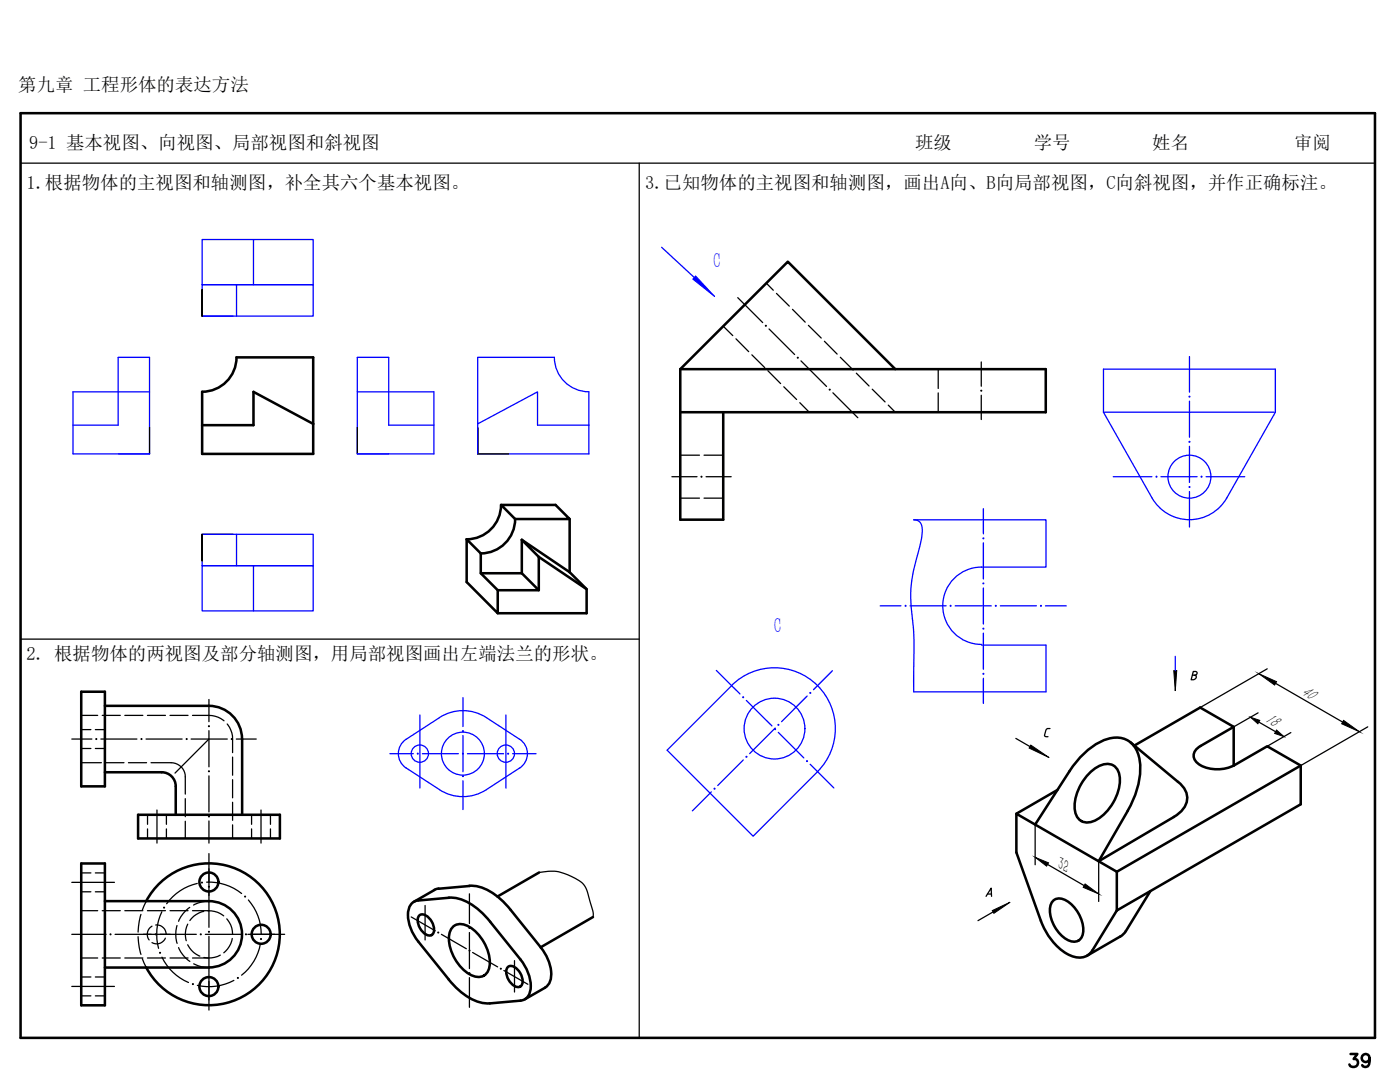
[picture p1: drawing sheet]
<svg xmlns="http://www.w3.org/2000/svg" width="279mm" height="216mm" viewBox="0 0 279 216" stroke-linecap="round" stroke-linejoin="round" font-family="sans-serif">
<path d="M252.9 133.5l-13.4 7.7M254.6 136.4l13.3 7.7M251.1 142.2l-4.9 2.8M251.2 144.1l3.4 1.9M257.6 146.2l-4.7 2.7M273 145l-13.4 7.8M206.6 164.5v8.1M209.1 172.5l7.2 4.2M219.3 171.9v8" fill="none" stroke="#000" stroke-width=".25"/>
<g fill="none" stroke="#000" stroke-width=".25">
<path d="M4.1 32.6h270.3M127.6 32.6v174.5M40.3 63.1v-5.3v5.3M40.3 63.1h6.2M29.8 85.3v5.3h-6.1M71.3 85.3v5.3h6.2M95.3 90.6v-5.3v5.3h6.2M40.3 106.6v5.3v-5.3M40.3 106.6h6.2M4.1 127.5h123.5M41.7 147.5l-6.8 6.8M202.7 147.3l2.8 1.7"/>
<path d="M107.6 174.1a9 9 0 0 1 7.2 1.2 4.8 4.8 0 0 1 2.8 4l.1 .4a6.7 6.7 0 0 1 .6 3.3M84.8 180.7v6.9M102.7 191.7v6.3M198.2 182l-3 1.7"/>
</g>
<!-- layer: 0 -->
<g fill="none" stroke="#000" stroke-width=".51">
<path d="M4.1 22.6h270.3v184.5h-270.3zM40.3 78.2a6.9 6.9 0 0 0 6.9-6.9h15.3v19.3h-22.2v-12.4M135.8 73.7l21.4-21.5 21.5 21.5M135.8 73.7v30h8.5v-21.4M135.8 73.7h72.9v8.6h-72.9M62.5 84.6l-11.9-6.4v6.6h-10.3M95.9 110.4v4l3.4 3.4M95.9 110.4l-2.8-2.8v8.5l6.2 6.3v-4.6h8.2l-3.4-3.4M95.9 114.4h8.2M100 100.7a6.9 6.9 0 0 1-6.9 6.9M100 100.8h10.9l2.8 2.8h-10.9zM102.8 103.6a6.9 6.9 0 0 1-6.9 6.8"/>
<path d="M104.1 107.7l9.6 6.5M104.1 107.7v6.7M104.1 107.7l3.4 3.4M107.5 111.1l9.6 6.5M107.5 111.1v6.7M113.7 114.2l3.4 3.4v4.8h-17.8M113.7 103.6v10.6M16.2 138h4.7v18.9h-4.7zM20.9 140.8h20.8a6.6 6.6 0 0 1 6.6 6.7M20.9 154.1h11.4a2.8 2.8 0 0 1 2.8 2.8v5.7M48.3 147.5v15.1M211 157.6l-8.2 4.8"/>
<path d="M217.1 154.6a5.2 5.2 0 0 1 4.5-2.1 3.1 3.1 0 0 1 1.9 3.6 9.5 9.5 0 0 1-5.7 7.9 2.55 2.55 0 0 1-3.3-2.7 9.6 9.6 0 0 1 2.6-6.7zM225.6 148.1l9.5 7.9a3.7 3.7 0 0 1 0 6.4l-.8 .6M226.3 148.8l13.2-7.6 6.7 3.8-6.6 3.8M239.6 148.9a2.03 2.03 0 0 0-1.4 1.9 2.03 2.03 0 0 0 1.4 1.9 7.4 7.4 0 0 0 6.7 0l6.6-3.8 6.7 3.9v7.7l-36.7 21.2M246.2 145v7.8M259.6 152.8l-36.7 21.1M16.2 172.3h4.7v28.3h-4.7zM20.9 179.8h20.8a6.6 6.6 0 0 1 6.6 6.6 6.6 6.6 0 0 1-6.6 6.6M27.6 162.6h28.3v4.7h-28.3zM29.2 179.8a14.1 14.1 0 0 1 21.4-4.3 14.1 14.1 0 0 1 0 21.9 14.1 14.1 0 0 1-21.4-4.4M86.7 177.6l-4.1 2.3M89.5 179.1a9.1 9.1 0 0 1 6.7 3.1l1.6 1.7"/>
<path d="M89.6 179.1l-6.1 .6a2.46 2.46 0 0 0-2.1 2.9 9 9 0 0 0 2.1 5.3l6 7.5a11.8 11.8 0 0 0 7.5 4.8h.8M93.6 176.8a9.1 9.1 0 0 1 6.7 3l1.6 1.7M93.7 176.8l-6.2 .5-.8 .3M107.6 174.1l-8.3 4.8M210.1 179.8a2.42 2.42 0 0 1 3.4 .4 7.1 7.1 0 0 1 2.6 6 1.95 1.95 0 0 1-1.2 1.7 1.95 1.95 0 0 1-2-.5 7.2 7.2 0 0 1-3.3-6.4zM222.9 173.9l-20.1-11.5v7.7l4.9 13.6M222.9 173.9v7.8M229.6 177.8l-5.4 8.6-7.2 4.3M234.3 163l-15 8.9 5.8-10.1a15.6 15.6 0 0 0 2.2-10.9 4.6 4.6 0 0 0-6.3-3.4 14.9 14.9 0 0 0-7.6 6.4l-6.8 10.6M20.9 193.1h20.8M83.6 182.8a1.44 1.44 0 0 1 2.2 .6 2.78 2.78 0 0 1 .6 2.9 1.44 1.44 0 0 1-2.2-.6 2.78 2.78 0 0 1-.6-2.9zM90.3 185a2.77 2.77 0 0 1 3.7 .2 8.6 8.6 0 0 1 3.6 8 2.3 2.3 0 0 1-3.6 1.4 8.6 8.6 0 0 1-4.3-8.4z"/>
<path d="M97.8 183.9l6.1 7.6M101.2 193.1a1.44 1.44 0 0 1 2.3 .6 2.78 2.78 0 0 1 .6 2.9 1.44 1.44 0 0 1-2.2-.6 2.78 2.78 0 0 1-.7-2.9zM101.9 181.6l6.1 7.5M103.9 191.5a7.9 7.9 0 0 1 1.8 6.6 2.15 2.15 0 0 1-1.8 1.6M103.9 199.7l-6.1 .5M108 189.1a7.8 7.8 0 0 1 1.8 6.7l-.6 .9-.4 .3M108.8 197.1l-4 2.3M118.3 183l-10.4 6M207.7 183.7a12.2 12.2 0 0 0 6 7 3.3 3.3 0 0 0 4.3-1M222.9 181.7l-4.9 8"/>
<circle cx="41.7" cy="176" r="1.89"/>
<circle cx="41.7" cy="196.9" r="1.89"/>
<circle cx="52.1" cy="186.4" r="1.89"/>
</g>
<g fill="none" stroke="#00f" stroke-width=".25">
<path d="M40.3 47.8h22.2v9h-22.2zM40.3 56.8h22.2v6.3h-22.2zM47.2 56.8v6.3M50.6 47.8v9M132 49.3l6.6 6.1M29.8 78.2h-15.2v12.4h15.2v-19.3h-6.2v13.5h-9M71.3 78.2h15.3v12.4h-15.3v-19.3h6.3v13.5h9M220.2 73.7h34.3v8.6l-9.7 17a8.6 8.6 0 0 1-14.9 0l-9.7-17zM237.4 71.1v7.2M95.3 84.6v6h22.2v-12.4a6.9 6.9 0 0 1-6.9-6.9h-15.3v13.3l12-6.4v6.6h10.2M220.2 82.3h34.1M222.2 95.1h7.7"/>
<path d="M231.7 95.1h7.2M237.4 80.1v7.1M237.4 89v7.3M237.4 98.1v7.1M240.7 95.1h7.7M40.3 106.6h22.2v6.3h-22.2zM40.3 112.9h22.2v9h-22.2zM47.2 106.6v6.3M50.6 112.9v9M196.3 101.5v5M196.3 108.3v7.2M196.3 117.3v7.2"/>
<path d="M92.4 139.2v5.8M143 133.8l4.7 4.7M146 136.8a12.1 12.1 0 0 1 17.2 0 12.1 12.1 0 0 1 0 17.2l-12.9 12.9-17.2-17.2zM148.9 139.8l5.2 5M161.1 138.9l-5.1 5.1M166.1 133.8l-3.8 3.8M175.7 120.9h4.1M181.6 120.9h7.2M190.6 120.9h7.2M195.9 128.6a7.7 7.7 0 0 1-7.7-7.7 7.7 7.7 0 0 1 7.7-7.7h12.8v-9.5h-26.3a1.68 1.68 0 0 1 1.7 2 31.8 31.8 0 0 1-1.6 7.6l-.3 1.3a23.2 23.2 0 0 0-.3 6.8l.5 5.9v10.7h26.3v-9.3h-12.8M196.3 126.3v7.2M196.3 135.3v5.1"/>
<path d="M199.6 120.9h7.2M208.6 120.9h4.2M234.5 131v2.8M77.8 150.4h4.7M81.1 147.5a3.4 3.4 0 0 0 0 5.7l6.6 4.4a8.6 8.6 0 0 0 9.4 0M83.8 142.7v14.5M84.3 150.4h7.2M92.4 146.8v7.2M92.4 155.8v5.7M93.3 150.4h7.2M97.1 143.2a8.6 8.6 0 0 0-9.4 0l-6.6 4.3M97.1 143.2l6.6 4.3"/>
<path d="M101 142.7v14.5M102.3 150.4h4.7M103.7 147.5a3.4 3.4 0 0 1 0 5.8l-6.6 4.3M142 158l-3.8 3.8M148.3 151.6l-5.1 5.1M154.7 145.3l-5.1 5.1M155.3 146.1l5.1 5.1M161.7 152.5l4.7 4.7"/>
<circle cx="237.4" cy="95.1" r="4.3"/>
<circle cx="83.8" cy="150.4" r="1.73"/>
<circle cx="92.4" cy="150.4" r="4.3"/>
<circle cx="101" cy="150.4" r="1.73"/>
<circle cx="154.6" cy="145.4" r="6.1"/>
</g>
<g fill="#00f" stroke="#00f" stroke-width=".2">
<path d="M138.8 55.1l3.8 4.1-4.3-3.5z"/>
<circle cx="230.8" cy="95.1" r=".11"/>
<circle cx="239.8" cy="95.1" r=".11"/>
<circle cx="196.3" cy="107.4" r=".11"/>
<circle cx="196.3" cy="116.4" r=".11"/>
<circle cx="196.3" cy="125.4" r=".11"/>
<circle cx="196.3" cy="134.5" r=".11"/>
<circle cx="92.4" cy="145.9" r=".11"/>
<circle cx="92.4" cy="154.9" r=".11"/>
<circle cx="83.4" cy="150.4" r=".11"/>
<circle cx="92.4" cy="150.4" r=".11"/>
<circle cx="101.4" cy="150.4" r=".11"/>
<circle cx="148.3" cy="139.1" r=".11"/>
<circle cx="154.7" cy="145.5" r=".11"/>
<circle cx="161.1" cy="151.9" r=".11"/>
<circle cx="142.6" cy="157.4" r=".11"/>
<circle cx="149" cy="151" r=".11"/>
<circle cx="155.3" cy="144.6" r=".11"/>
<circle cx="161.7" cy="138.3" r=".11"/>
<circle cx="237.4" cy="79.1" r=".11"/>
<circle cx="237.4" cy="88.2" r=".11"/>
<circle cx="237.4" cy="97.2" r=".11"/>
<circle cx="180.7" cy="120.9" r=".11"/>
<circle cx="189.7" cy="120.9" r=".11"/>
<circle cx="198.7" cy="120.9" r=".11"/>
<circle cx="207.7" cy="120.9" r=".11"/>
</g>
<g fill="none" stroke="#000" stroke-width=".25">
<path d="M147.2 59.4l5 5M153.5 65.6l5.1 5.1M159.9 72l5.1 5.1M166.2 78.4l5 5M195.8 72.2v4.9M195.8 78.9v4.8M134.1 95.1h5M140.9 95.1h5M41.7 139.6v4.4M14.3 147.5h4M20.1 147.5h7.2M29.1 147.5h7.2"/>
<path d="M38.1 147.5h7.3M41.7 145.8v7.2M41.7 154.8v7.2M47.2 147.5h3.9M14.3 176.1h8.5M31.3 161.6v6.6M39.4 176.3a10.5 10.5 0 0 0-6.1 4M41.2 176a10.6 10.6 0 0 1 7 2.3M41.7 163.8v4.4M41.7 170.3v14.7M49.6 179.6a10.4 10.4 0 0 1 2.5 6.8M52.1 161.6v6.6"/>
<path d="M93.7 178.4v5.9M14.3 196.8h8.5M14.3 186.4h6.9M23 186.4h16.2M32.3 181.9a10.4 10.4 0 0 0-.7 7.3M32.3 191a10.4 10.4 0 0 0 5.3 5M41 186.4h7.2M41.7 186.8v7.3M41.7 194.2v7.3M46.7 195.6a10.4 10.4 0 0 1-7.3 1M49.5 186.4h7.3M52 188.3a10.3 10.3 0 0 1-3.8 6.3"/>
<path d="M82.1 183l4.7 2.7M88.1 186.4l5 2.9M93.7 186.1v7.2M93.7 195.1v5.9M94.3 190.1l5 2.8M100.6 193.7l4.7 2.7"/>
</g>
<g fill="#000" stroke="#000" stroke-width=".2">
<circle cx="152.8" cy="65" r=".11"/>
<circle cx="159.2" cy="71.4" r=".11"/>
<circle cx="165.6" cy="77.7" r=".11"/>
<circle cx="195.8" cy="78" r=".11"/>
<circle cx="140" cy="95.1" r=".11"/>
<circle cx="19.2" cy="147.5" r=".11"/>
<circle cx="28.2" cy="147.5" r=".11"/>
<circle cx="37.2" cy="147.5" r=".11"/>
<circle cx="41.7" cy="144.9" r=".11"/>
<circle cx="41.7" cy="153.9" r=".11"/>
<circle cx="46.2" cy="147.5" r=".11"/>
<circle cx="40.3" cy="176.1" r=".11"/>
<circle cx="41.7" cy="176.9" r=".11"/>
<circle cx="41.7" cy="162.9" r=".11"/>
<circle cx="48.9" cy="178.9" r=".11"/>
<circle cx="22" cy="186.4" r=".11"/>
<circle cx="31.1" cy="186.4" r=".11"/>
<circle cx="31.9" cy="190.1" r=".11"/>
<circle cx="32.7" cy="181.1" r=".11"/>
<circle cx="38.5" cy="196.4" r=".11"/>
<circle cx="40.1" cy="186.4" r=".11"/>
<circle cx="41.7" cy="185.9" r=".11"/>
<circle cx="41.7" cy="194.9" r=".11"/>
<circle cx="47.5" cy="195.1" r=".11"/>
<circle cx="49.1" cy="186.4" r=".11"/>
<circle cx="52.1" cy="187.4" r=".11"/>
<circle cx="87.5" cy="186.1" r=".11"/>
<circle cx="93.7" cy="194.2" r=".11"/>
<circle cx="93.7" cy="185.2" r=".11"/>
<circle cx="93.7" cy="189.7" r=".11"/>
<circle cx="99.9" cy="193.3" r=".11"/>
</g>
<g fill="none" stroke="#000" stroke-width=".25">
<path d="M152.9 56.5l1.4 1.4M155 58.5l2.5 2.6M144.3 65.1l1.9 1.9M146.9 67.6l2.5 2.6M150.1 70.8l2.5 2.5M153.2 74l2.6 2.5M156.4 77.2l2.6 2.5M158.2 61.7l2.5 2.6M161.3 64.9l2.6 2.6M164.5 68.1l2.6 2.6M167.7 71.3l2.6 2.5M170.9 74.5l2.5 2.5"/>
<path d="M174.1 77.7l2.5 2.5M187.2 73.7v3.8M187.2 78.4v3.9M135.8 99.4h3.8M135.8 90.8h3.8M140.5 99.4h3.8M140.5 90.8h3.8M159.6 80.3l1.9 2M177.3 80.8l1.4 1.5M16.2 149.4h1.9M16.2 152.2h4M16.2 145.6h1.9"/>
<path d="M16.2 142.7h3.3M19 149.4h1.9M19 145.6h1.9M20.4 142.7h3.6M21.1 152.2h3.6M24.9 142.7h3.6M25.6 152.2h3.7M29.4 142.7h3.6M30.1 152.2h4.1a2.82 2.82 0 0 1 2.8 2.8v3.5M33.9 142.7h3.6M37 159.4v3.6M38.4 142.7h3.3a4.7 4.7 0 0 1 3 1.1"/>
<path d="M45.3 144.5l.5 .6a4.5 4.5 0 0 1 .6 2.4v2.7M46.4 151.1v3.6M46.4 155.6v3.6M16.2 177.9h1.9M16.2 174.2h1.9M19 177.9h1.9M19 174.2h1.9M29.2 179.8l-.8 1.8M29.4 162.6v1.9M29.4 165.4v1.9M33.2 162.6v1.9M33.2 165.4v1.9"/>
<path d="M37 163.9v3.4M41.7 179.8a6.4 6.4 0 0 0-3.1 .8M46.4 160.1v3.6M46.4 164.6v2.7M50.2 162.6v1.9M50.2 165.4v1.9M54 162.6v1.9M54 165.4v1.9M16.2 198.7h1.9M16.2 194.9h1.9M16.2 181.7h3.3M16.2 191.2h3.3"/>
<path d="M19 198.7h1.9M19 194.9h1.9M20.4 181.7h3.6M20.4 191.2h3.6M24.9 181.7h3.6M24.9 191.2h3.6M27.6 186.9l.2 2.2 .3 1.3M28.1 182.5l-.3 1.3-.2 2.2M28.4 191.3l.8 1.8M29.4 181.7h3.6M29.4 191.2h3.6M30.3 184.8a1.88 1.88 0 0 0-.5 2.8"/>
<path d="M31.1 184.6a1.9 1.9 0 0 1 2.1 1.8M33 187.2a1.86 1.86 0 0 1-2.7 .9M33.9 181.7h3.6M33.9 191.2h3.6M35.3 184.7l-.1 .3a6.2 6.2 0 0 0 .1 3.2M35.6 189.1l.1 .2a6.4 6.4 0 0 0 2.2 2.5M37.5 184.4a4.6 4.6 0 0 0-.3 3.3M37.5 188.5v.1a4.4 4.4 0 0 0 2.4 2.2M37.9 181.1l-.3 .2a6.3 6.3 0 0 0-2 2.5M38.4 181.7h3.3M38.4 191.2h3.3M38.7 192.3l.1 .1a6 6 0 0 0 2.9 .7"/>
<path d="M40.7 181.9h-.4a4.9 4.9 0 0 0-2.4 1.8M41.5 181.7h.1a4.5 4.5 0 0 1 3 1.1M44 190.6a4.7 4.7 0 0 1-3.3 .5M45.3 183.3l.1 .2a4.5 4.5 0 0 1 1 2.9M46.4 187.3a4.8 4.8 0 0 1-1.7 2.8"/>
</g>
<path d="M238 134.7l.7-.1 .2-.5-.8-.1-.4 1.6h.6l.4-.4v-.2l-.2-.3M209.6 145.4h-.6l-.2 .1-.4 1.2 .2 .3h.5M196.8 178.9l1-1.7 .1 1.7M197.1 178.4h.7" fill="none" stroke="#000" stroke-width=".25"/>
<path d="M234.3 133.8h.5l-.3 4.1zM205.7 148.7l3.7 2.5-4-1.9zM198 181.7l3.6-1.7-3.2 2.2z" fill="#000" stroke="#000" stroke-width=".2"/>
<path d="M251.2 134.4l3.6 1.6-.4 .7zM249.6 143.1l1.8 .6-.4 .7zM254.8 145.7l1.4 1.3-1.8-.7zM268.1 143.7l3.2 2.3-3.5-1.6zM206.6 171.1l2.7 1.1-.4 .6zM216.6 176.4l2.7 2-3.1-1.3z" fill="#000" stroke="#000" stroke-width=".2"/>
<text font-size="5.7" x="268.5" y="214.1">39</text>
<g font-size="4.3" fill="#00f">
<text x="142.3" y="53.4">C</text>
<text x="154.5" y="126.3">C</text>
</g>
<g font-size="3.7">
<text x="3.6" y="18.2">第九章 工程形体的表达方法</text>
<text x="5.8" y="29.8">9-1 基本视图、向视图、局部视图和斜视图</text>
<text x="182.6" y="29.7">班级</text>
<text x="206.3" y="29.7">学号</text>
<text x="230" y="29.7">姓名</text>
<text x="258.3" y="29.7">审阅</text>
<text x="5.3" y="37.7">1.根据物体的主视图和轴测图，补全其六个基本视图。</text>
<text x="128.8" y="37.7">3.已知物体的主视图和轴测图，画出A向、B向局部视图，C向斜视图，并作正确标注。</text>
<text x="5.3" y="131.7">2. 根据物体的两视图及部分轴测图，用局部视图画出左端法兰的形状。</text>
<text x="252.1" y="143.9" transform="rotate(33 252.1 143.9)">18</text>
<text x="259.4" y="138.4" transform="rotate(34 259.4 138.4)">40</text>
</g>
<text font-size="3.5" x="211.1" y="173.1" transform="rotate(30 211.1 173.1)">32</text>
</svg>
